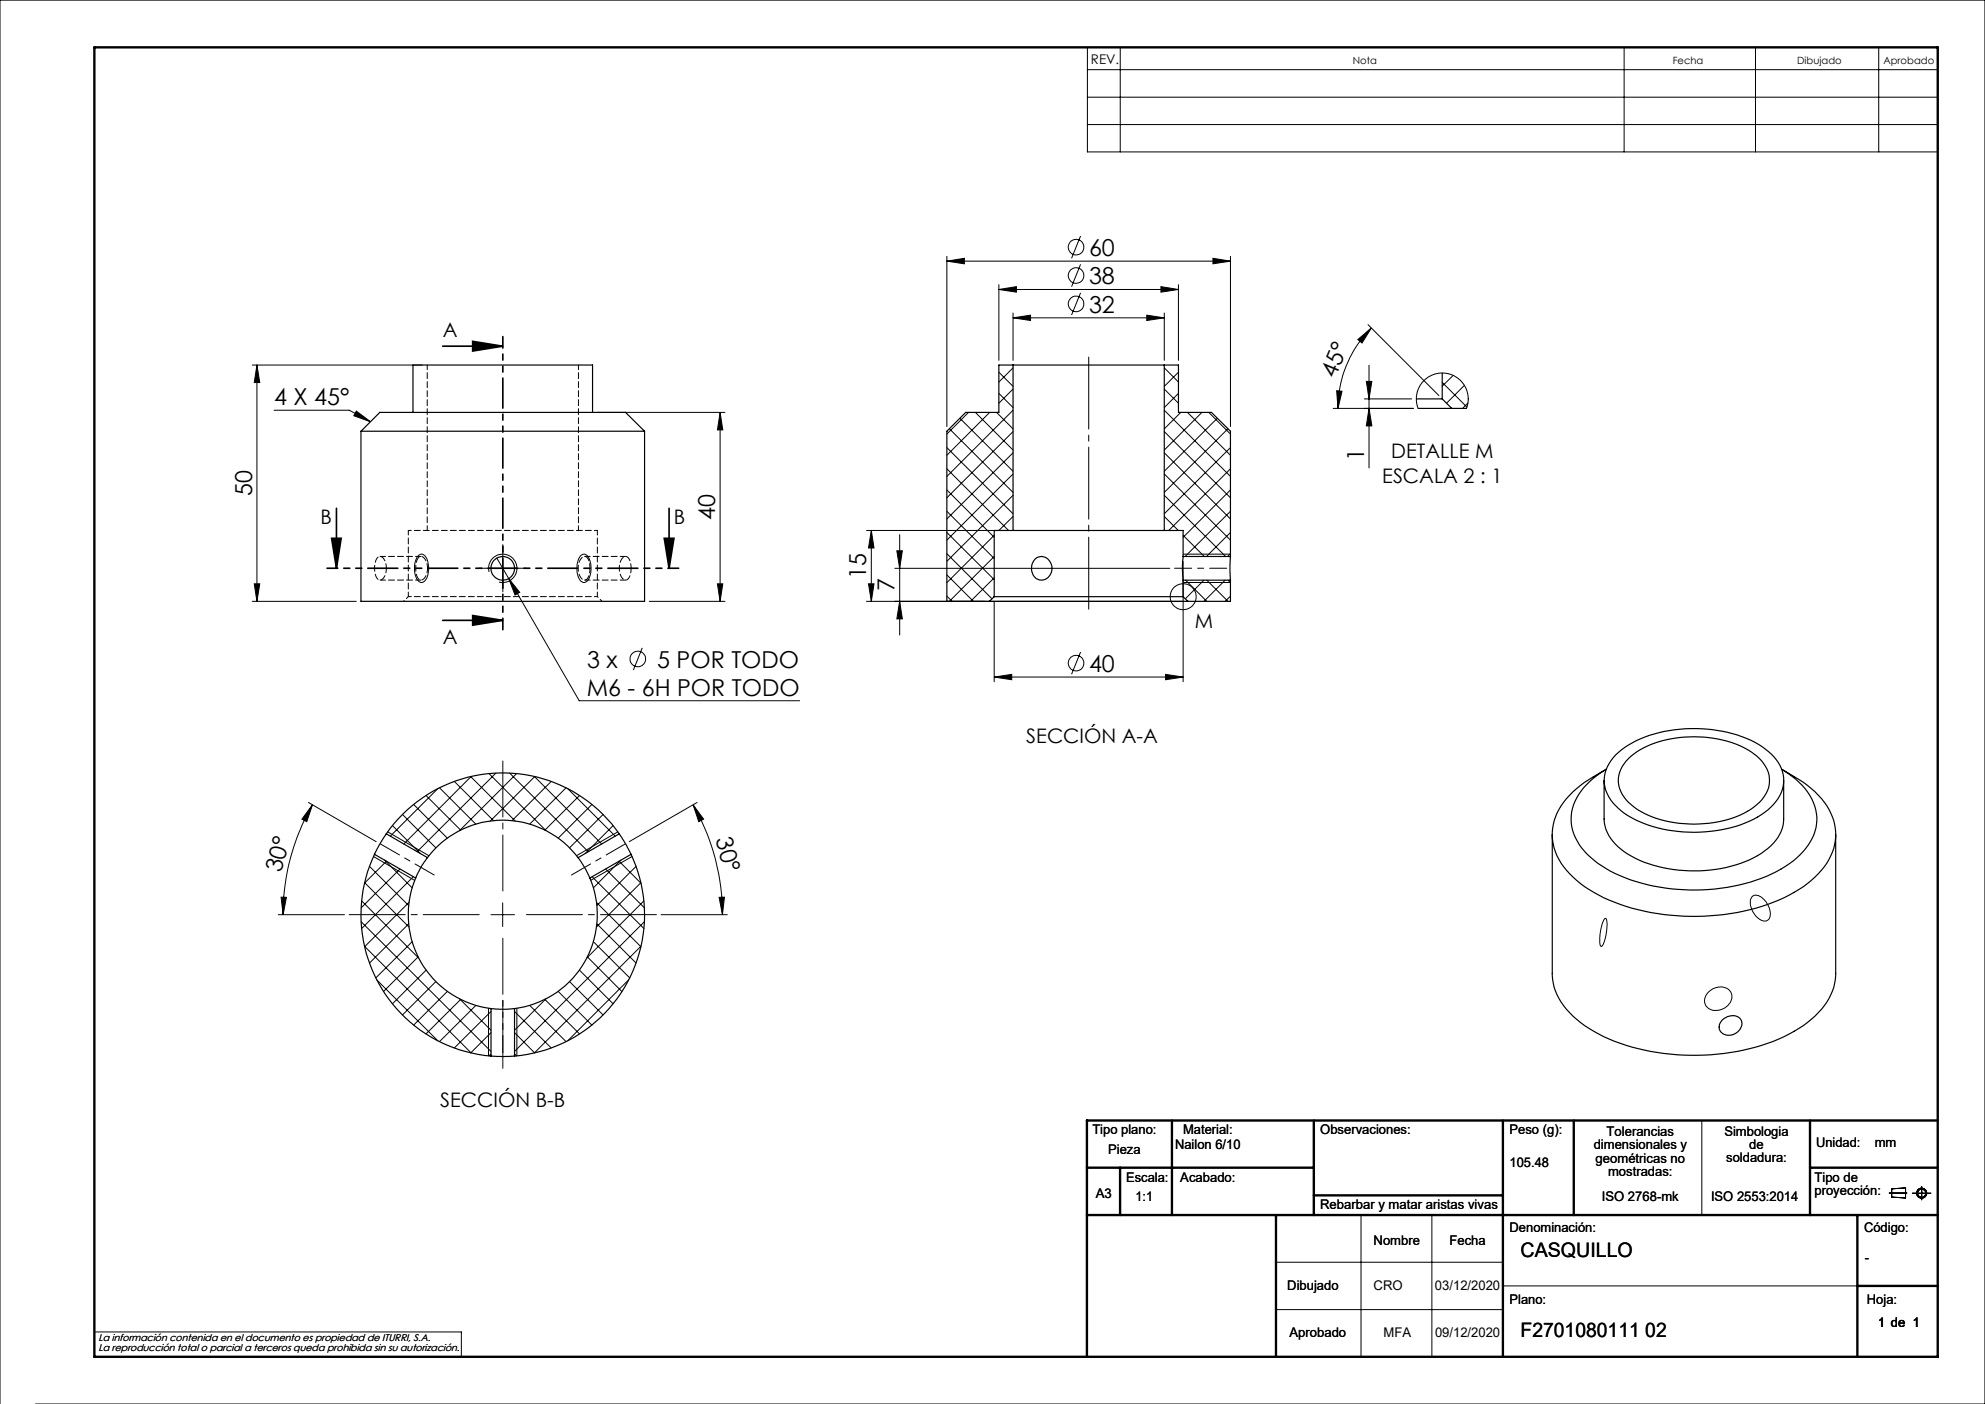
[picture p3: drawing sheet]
<svg xmlns="http://www.w3.org/2000/svg" width="420mm" height="297mm" viewBox="0 0 420 297" stroke-linecap="round" stroke-linejoin="round" font-family="sans-serif">
<g fill="none" stroke="#000" stroke-width=".21">
<path d="M230.1 10h179.9v22.1h-179.9zM230.1 14.7h179.9M237 10v22.1M343.6 10v22.1M371.4 10v22.1M397.5 10v22.1M230.1 20.6h179.9M230.1 26.3h179.9M200.3 55.2l3.7-.6v1.2zM200.3 54.2v36M200.3 55.2h60.1M228.6 55.9l-1.9 4.7"/>
<path d="M228.6 49.9l-1.9 4.7M256.6 54.6l3.8 .6-3.8 .6zM260.4 54.2v36M53.4 77.2h36M54.4 77.2v50M54.4 77.2l.6 3.7h-1.2zM211.3 61.2l3.8-.6v1.2zM211.3 60.2v16M211.3 61.2h38M211.3 78.7l3 3M214.3 77.2v.1M214.3 67.2l3.8-.5v1.1z"/>
<path d="M214.3 66.2v10M214.3 67.2h32M214.3 77.8l-3 3M228.6 61.9l-1.9 4.7M242.6 66.7l3.7 .5-3.7 .6zM245.6 60.6l3.7 .6-3.7 .6zM246.3 66.2v10M246.3 77.8l3 3M246.4 77.2l-.1 .1M249.3 60.2v16M249.3 78.7l-3 3M287.3 71.8l2.9-2.4-2 3.2z"/>
<path d="M289.5 68.7l14.9 15M289.7 77.3v21.7M290.2 69.4a24.1 24.1 0 0 0-7.1 17M307.5 79.4l-2.3 2.3M58 86.8h15.9l4.5 2.4M75.4 87l3 2.2-3.5-1.3zM126.4 87.2h27M152.4 87.2l.5 3.7h-1.1zM152.4 87.2v40M200.3 99.2l13.1 13h-30.1M200.3 94.7l14 14M200.9 90.7l13.4 13.5"/>
<path d="M203.1 88.5l11.2 11.2M204.9 87.2l-4.6 4.6M206.4 87.2l7.9 8M209.4 87.2l-9.1 9.1M210.9 87.2l3.4 3.5M211.3 83.2l3 3M214.3 82.3l-3 3M214.3 86.8l-14 14M214.3 91.3l-14 14M214.3 95.8l-14 14M246.3 95.8l14.1 14M246.3 91.3l14.1 14"/>
<path d="M246.3 86.8l14.1 14M246.3 82.3l3 3M249.3 83.2l-3 3M249.8 87.2l-3.5 3.5M251.2 87.2l9.2 9.1M254.3 87.2l-8 8M255.8 87.2l4.6 4.6M257.6 88.5l-11.3 11.2M259.8 90.7l-13.5 13.5M260.4 94.7l-14.1 14M260.4 99.2l-13.1 13M282.1 86.4h16.9"/>
<path d="M282.8 82.7l1.2 .1-.9 3.6zM288.7 84.4h10M289.1 80.7h1.2l-.6 3.7zM289.7 86.4l.6 3.7h-1.2zM300.1 86.4l-.4-1.2v-1.3l.2-1 .5-1.3 .9-1.1 1-.8 1.2-.5 1.2-.3 1.7 .1 1 .4 1.2 .7 1 1 .7 1.2 .3 1.4v1.5l-.3 1.2M305.2 80.9l5.2 5.2M309.8 81.5l-3.7 3.8M310.6 85.3l-1.1 1.1M88.6 117.5a1.08 1.08 0 0 1 1.7 .7 4.9 4.9 0 0 1-.5 4.8 1.14 1.14 0 0 1-1.8-.9 4.8 4.8 0 0 1 .6-4.6zM105.1 118.1l2.5 4.3M106.4 117.7v5M122.9 117.5a1.16 1.16 0 0 1 1.8 .9 4.5 4.5 0 0 1-.7 4.6 1.25 1.25 0 0 1-1.7-1.1 4.8 4.8 0 0 1 .6-4.4z"/>
<path d="M184.4 112.2l.5 3.7h-1.1zM184.4 112.2v15M189.8 116.5h1.1l-.5 3.7zM190.4 113.1v21.2M200.3 117.1l9.6 9.6M200.3 112.6l10.1 10M200.3 108.2l10.1 9.9M200.3 103.6l10.1 10.1M210.4 113.2l-10.1 10.1M210.4 117.7l-9.5 9.5M214.3 100.3l-14 14M214.3 104.8l-14 13.9"/>
<path d="M214.3 109.3l-3 2.9M246.3 109.3l3 2.9M246.3 104.8l13 12.9M246.3 100.3l14.1 14M250.3 117.2h10M250.3 118.7v25.5M250.3 113.2l4.5 4.5M260.4 117.1l-.6 .6M260.4 103.6l-10.1 10.1M260.4 108.2l-9.6 9.5M260.4 112.6l-5.1 5.1M53.4 127.2h22"/>
<path d="M53.8 123.5h1.2l-.6 3.7zM103.5 121a3 3 0 0 1 2.6-3.8 3 3 0 0 1 3.3 3.3 3 3 0 0 1-3.8 2.6M103.9 120.2h5M107.6 122.4l2.4 2.9-1 .6zM107.6 122.4l15 25.8h46.6M135.9 137.1l-1.9 4.6M137.4 127.2h16M151.8 123.5h1.1l-.5 3.7zM183.3 127.2h67M183.8 123.5h1.1l-.5 3.7zM189.3 120.2h58.2M190.4 127.2l.5 3.7h-1.1z"/>
<path d="M200.3 126.1l1.2 1.1M200.3 121.6l5.7 5.6M210.4 127.2v17M210.4 122.2l-5 5M228.6 137.9l-1.9 4.7M250.3 123.2h10M250.9 122.7l4.4 4.5M254.7 122.7l-3.9 4M255.3 122.7l4.5 4.5M259.2 122.7l-4.5 4.5M259.8 122.7l.6 .6M260.4 126.1l-1.2 1.1"/>
<path d="M210.4 143.2l3.7-.5v1.1zM210.4 143.2h39.9M246.6 142.7l3.7 .5-3.7 .6zM65.3 169.8l14.3 8.2M66.1 170.2l-1.2 3.6-1-.5zM66.1 170.2a46.4 46.4 0 0 0-6.2 23.3M82 176l8.7 5M83 174.7l5.9 5.8M85.2 172.3l7 7M87.5 170.2l7.2 7.1M90.1 168.3l7.4 7.3M92.6 166.8l-10 10.1"/>
<path d="M93 166.6l7.7 7.7M96.1 165.3l8.3 8.3M99.6 164.3l9.4 9.4M99.7 164.2l-14.3 14.3M103.5 163.7l12 12M104.9 163.5l-16.6 16.7M107.8 163.5l16.7 16.7M109.3 163.7l-12.1 12M113.1 164.2l14.2 14.3M113.1 164.3l-9.3 9.4M116.6 165.3l-8.3 8.3M119.8 166.6l-7.7 7.7"/>
<path d="M120.1 166.8l10.1 10.1M122.6 168.3l-7.3 7.3M125.2 170.2l-7.1 7.1M127.6 172.3l-7.1 7M129.7 174.7l-5.9 5.8M130.7 176l-8.7 5M146.6 170.2l2.3 3.1-1.1 .5zM146.6 170.2a46.4 46.4 0 0 1 6.3 23.3M147.5 169.8l-14.4 8.2M58.9 193.5h14M59.5 189.8h1.1l-.7 3.7zM76.4 195l27.5 27.4"/>
<path d="M76.5 190.6l12.1 12.1M77.2 186.7l9.3 9.4M78.2 183.3l8.3 8.3M79 181.2l8.7 5M81.4 181.9l5.8 5.9M81.8 182.2l-4.7 4.6M84.6 183.8l-8.2 8.2M86.5 195.4l-8.3 8.3M86.5 190.9l-9.3 9.4M87.2 199.2l-7.7 7.7M87.5 185.5l-11 10.9M103.9 193.5h5"/>
<path d="M106.4 191v5M125.3 185.5l10.9 10.9M125.6 199.2l7.6 7.7M126.2 190.9l9.4 9.4M126.3 195.4l8.3 8.3M128.1 183.8l8.2 8.2M131 182.2l4.6 4.6M131.4 181.9l-5.8 5.9M133.7 181.2l-8.7 5M134.6 183.3l-8.3 8.3M135.6 186.7l-9.4 9.4M136.2 190.6l-12.1 12.1"/>
<path d="M136.3 195l-27.4 27.4M139.9 193.5h14M152.2 189.8h1.1l-.4 3.7zM339.5 194.3h.2a2.59 2.59 0 0 1 .3 2.2l-.1 .7a5 5 0 0 1-1.1 3 5.3 5.3 0 0 1-.1-3.6l.4-1.3zM370.7 189.8a1.79 1.79 0 0 1 2.6 .6 3.6 3.6 0 0 1 .9 4.1 1.68 1.68 0 0 1-2.4-.5 4 4 0 0 1-1.2-4.1zM77.1 200.2l22.6 22.5M79.7 207.3l12.9 12.9M88.5 202.4l-7.4 7.4M90.2 205.2l-7.2 7.1M92.2 207.6l-7 7.1M94.7 209.7l-7.2 7.1M97.2 211.3l6.7 6.6"/>
<path d="M97.5 211.4l-7.4 7.3M100.7 212.7l-7.7 7.6M103.4 213.3v10M103.8 213.3l.1 .2M103.9 214l-7.8 7.7M103.9 218.4l-4.3 4.3M108.9 218.4l4.2 4.3M108.9 214l7.7 7.7M109 213.3l-.1 .2M109.4 213.3v10M112.1 212.7l7.7 7.6M115.3 211.4l7.3 7.3"/>
<path d="M115.5 211.3l-6.6 6.6M118.1 209.7l7.1 7.1M120.5 207.6l7.1 7.1M122.6 205.2l7.1 7.1M124.3 202.4l7.3 7.4M133 207.3l-12.9 12.9M135.6 200.2l-22.5 22.5M361.6 209.8a2.96 2.96 0 0 1 4.7 .2 2.98 2.98 0 0 1-2.8 3.7 2.22 2.22 0 0 1-2.6-1.1 2.22 2.22 0 0 1 .7-2.8zM103.9 223l-.4 .3M108.9 223l.4 .3M360.1 237v20M288 257v30"/>
<path d="M303 257v30M399.7 252.4h3.8M400.3 251.5l2.9-.2v2.1l-2.9-.2zM404.6 252.4h4M406.6 251v2.8M270 267h48M270 277h48M318 272h75M0 297v-297h420v297h-412.5M20 281.8h77.6v5.2"/>
<circle cx="227.7" cy="58.3" r="1.65"/>
<circle cx="227.7" cy="52.3" r="1.65"/>
<circle cx="227.7" cy="64.3" r="1.65"/>
<circle cx="134.9" cy="139.4" r="1.65"/>
<circle cx="250.3" cy="126.2" r="2.74"/>
<circle cx="227.7" cy="140.3" r="1.65"/>
<circle cx="406.6" cy="252.4" r=".86"/>
<circle cx="406.6" cy="252.4" r="1.07"/>
</g>
<g fill="none" stroke="#000" stroke-width=".5">
<path d="M20 10h390v277h-390zM248 237v20M278 237v20M318 237v50M333 237v20M383 237v20M410 237h-180v50M230 257h180M230 247h48M237 247v10M270 257v30M278 252.9h40"/>
<path d="M383 247h27M393 257v30M393 272h17"/>
</g>
<path d="M93.7 73.2h12.7M100 72.2l6.4 1-6.4 1.1zM70.2 113.9h2l-1 6.3zM71.2 107.5v12.7M140.5 113.9h2.1l-1 6.3zM141.6 107.5v12.7M93.7 131.2h12.7M100 130.2l6.4 1-6.4 1.1z" fill="none" stroke="#000" stroke-width=".35"/>
<path d="M230.4 75.2v54" fill="none" stroke="#000" stroke-width=".21" stroke-dasharray="15.2 1.3 1.3 1.3" stroke-dashoffset="-.3"/>
<path d="M259.6 120.2h-11.1M106.4 222.7v-11.1" fill="none" stroke="#000" stroke-width=".21" stroke-dasharray="15.2 1.3 1.3 1.3" stroke-dashoffset="11.6"/>
<path d="M80.5 178.5l11.4 6.6M132.3 178.5l-11.4 6.6" fill="none" stroke="#000" stroke-width=".21" stroke-dasharray="15.2 1.3 1.3 1.3" stroke-dashoffset="10.6"/>
<path d="M106.4 71.2v62" fill="none" stroke="#000" stroke-width=".35" stroke-dasharray="6.3 1.3 1.3 1.3 1.3 1.3" stroke-dashoffset="3.9"/>
<path d="M143.6 120.2h-74.4" fill="none" stroke="#000" stroke-width=".35" stroke-dasharray="6.3 1.3 1.3 1.3 1.3 1.3" stroke-dashoffset="4.1"/>
<path d="M106.4 117.7v-2.5M103.9 120.2h-2.5M106.4 122.7v2.5M108.9 120.2h2.5" fill="none" stroke="#000" stroke-width=".21" stroke-dasharray="15.2 1.3 1.3 1.3"/>
<path d="M101.4 193.5h-27.5M106.4 188.5v-27.5M106.4 198.5v27.5M111.4 193.5h27.5" fill="none" stroke="#000" stroke-width=".21" stroke-dasharray="15.2 1.3 1.3 1.3" stroke-dashoffset="3.4"/>
<g fill="#000">
<path d="M200.3 55.2l3.7-.6v1.2zM256.6 54.6l3.8 .6-3.8 .6z"/>
<path d="M100 72.2l6.4 1-6.4 1.1zM100 130.2l6.4 1-6.4 1.1z"/>
<path d="M214.3 67.2l3.8-.5v1.1zM242.6 66.7l3.7 .5-3.7 .6z"/>
<path d="M245.6 60.6l3.7 .6-3.7 .6zM211.3 61.2l3.8-.6v1.2zM246.6 142.7l3.7 .5-3.7 .6zM210.4 143.2l3.7-.5v1.1z"/>
<path d="M287.3 71.8l2.9-2.4-2 3.2zM282.8 82.7l1.2 .1-.9 3.6z"/>
<path d="M75.4 87l3 2.2-3.5-1.3zM107.6 122.4l1.4 3.5 1-.6z"/>
<path d="M152.4 87.2l.5 3.7h-1.1zM151.8 123.5h1.1l-.5 3.7z"/>
<path d="M289.7 86.4l.6 3.7h-1.2zM289.1 80.7h1.2l-.6 3.7z"/>
<path d="M53.8 123.5h1.2l-.6 3.7zM54.4 77.2l.6 3.7h-1.2z"/>
<path d="M140.5 113.9h2.1l-1 6.3zM70.2 113.9h2l-1 6.3z"/>
<path d="M190.4 127.2l.5 3.7h-1.1zM189.8 116.5h1.1l-.5 3.7zM183.8 123.5h1.1l-.5 3.7zM184.4 112.2l.5 3.7h-1.1z"/>
<path d="M66.1 170.2l-1.2 3.6-1-.5zM59.5 189.8h1.1l-.7 3.7z"/>
<path d="M152.2 189.8h1.1l-.4 3.7zM146.6 170.2l2.3 3.1-1.1 .5z"/>
</g>
<g fill="none" stroke="#000" stroke-width=".25">
<path d="M214.3 77.2h32M214.3 77.2h-3v10h-7l-4 4v36h9M214.3 77.2v35M246.3 77.2h3v10h7l4 4v26.5M246.3 77.2v35M305.2 78.9v5.5M76.4 91.2v36h60v-36M76.4 91.2h60M76.4 91.2l4-4h52l4 4M87.4 87.2v-10h38v10M299.7 84.4h5.5M300.1 86.4h7.1"/>
<path d="M305.2 84.4l2 2M307.2 86.4h3.1M214.3 112.2h32M214.3 112.2h-3.9v14M219.1 118.1a2.28 2.28 0 0 1 2.6 .2 2.28 2.28 0 0 1 .8 2.5 2.15 2.15 0 0 1-2.3 1.9 2.15 2.15 0 0 1-1.9-2.4 2.69 2.69 0 0 1 .8-2.2zM246.3 112.2h4v5.5M250.3 117.7l-.1 1.9 .1 3.1M250.3 117.7h10M260.3 117.7l-.1 1.7 .1 3.3M209.3 127.2h42.1M210.4 126.2h39.9M210.4 126.2l-1.1 1"/>
<path d="M250.3 122.7v3.5M250.3 122.7h10M250.3 126.2l1.1 1M260.3 122.7v4.5h-8.9M341.9 159.7a23.2 23.2 0 0 1 14.7-5.5 27.4 27.4 0 0 1 16.2 3.7 8.8 8.8 0 0 1 4.6 7.3 9 9 0 0 1-4.8 7.2 28.9 28.9 0 0 1-19.6 3.2 21.5 21.5 0 0 1-10.7-4.7 7.2 7.2 0 0 1-.4-11.2zM81.7 176.4l-1.5 2.5-1 1.8M81.7 176.4a30 30 0 0 1 49.3 0M81.7 176.4l8.8 5M131 176.4l1.6 2.5 .9 1.8M131 176.4l-8.7 5M328.4 176.5v29.4a12.2 12.2 0 0 0 4.4 9 33.7 33.7 0 0 0 17.9 7.7 46.9 46.9 0 0 0 27.9-3.9 18.5 18.5 0 0 0 9.1-9.1l.5-1.6 .2-1.7v-29.8M332.8 167.5l2.5-2 4.6-2.8a13.9 13.9 0 0 0-7.4 9.1 10.9 10.9 0 0 0 4.8 10.2 32.2 32.2 0 0 0 17.6 6.1 39.4 39.4 0 0 0 21.9-4.2 14.6 14.6 0 0 0 7.4-8.8 10.8 10.8 0 0 0-4.2-10.3l-3-2.1a26.9 26.9 0 0 1 8.4 6.2 11.1 11.1 0 0 1-.7 15.9 30.5 30.5 0 0 1-15.8 8 48.6 48.6 0 0 1-29.6-2.9 20.7 20.7 0 0 1-9.9-8.9 11.2 11.2 0 0 1 2.7-12.8z"/>
<path d="M339.4 165.1v8.1a8.7 8.7 0 0 0 4.2 7 28.1 28.1 0 0 0 19.5 3.7 20.6 20.6 0 0 0 12.1-5.5 7.7 7.7 0 0 0 2.2-5.2v-8.1M344.6 160.5a20.1 20.1 0 0 1 13.8-4.6 20.1 20.1 0 0 1 13.9 4.6 6.2 6.2 0 0 1-.6 9.7 21.2 21.2 0 0 1-14.3 4.1 19.7 19.7 0 0 1-12.8-4.6 6 6 0 0 1 0-9.2zM79.2 180.7a30 30 0 0 0 24.7 42.7M79.2 180.7l8.7 5M87.9 185.7a20 20 0 0 0 16 27.7M90.5 181.4a17 17 0 0 0-2.6 4.3M90.5 181.4a19.9 19.9 0 0 1 31.8 0M122.3 181.4l1.7 2.6 .8 1.7M124.8 185.7a20 20 0 0 1-15.9 27.7M133.5 180.7a30 30 0 0 1-24.6 42.7M133.5 180.7l-8.7 5M103.9 213.4l1.9 .1 3.1-.1"/>
<path d="M103.9 213.4v10M108.9 213.4v10M364.4 215.8a2.57 2.57 0 0 1 4 0 2.61 2.61 0 0 1-.9 2.7 2.61 2.61 0 0 1-2.8 .2 1.76 1.76 0 0 1-.3-2.9zM103.9 223.4l2.5 .1 2.5-.1"/>
<circle cx="106.4" cy="120.2" r="2.5"/>
</g>
<path d="M90.4 77.2v35M86.4 112.2v14M122.4 112.2v-35M81.8 120.2l-.1-.8a1.61 1.61 0 0 0-1.4-1.7 3 3 0 0 0-1 3.1l.1 .6a1.14 1.14 0 0 0 1.3 1.2l.8-.9 .3-1.5M90.5 120.2a2.09 2.09 0 0 1-1.6 2.5 2.94 2.94 0 0 1-.9-3l.1-.8a1.02 1.02 0 0 1 1.4-1.1 2.87 2.87 0 0 1 1 2.4M124.8 120.2l-.2 1.4a.96 .96 0 0 1-.7 1.1 .96 .96 0 0 1-1.1-.7 3.3 3.3 0 0 1 .7-4.2 1.03 1.03 0 0 1 1.2 1.1l.1 1.3M126.4 126.2v-14M133.5 120.2l-.2-1.4a.97 .97 0 0 0-.8-1.1 .97 .97 0 0 0-1.1 .7 3.3 3.3 0 0 0 .7 4.3 1.46 1.46 0 0 0 1.4-1.7v-.8" fill="none" stroke="#000" stroke-width=".21" stroke-dasharray="1.3 .6" stroke-dashoffset=".3"/>
<path d="M126.4 112.2h-40M126.4 126.2h-40" fill="none" stroke="#000" stroke-width=".21" stroke-dasharray="1.3 .6" stroke-dashoffset=".6"/>
<path d="M86.4 126.2l-1 1M127.4 127.2l-1-1" fill="none" stroke="#000" stroke-width=".21" stroke-dasharray="1.3 .6" stroke-dashoffset=".7"/>
<path d="M89.1 117.7h-8.7M132.4 117.7h-8.7M80.4 122.7h8.7M123.7 122.7h8.7" fill="none" stroke="#000" stroke-width=".21" stroke-dasharray="1.3 .6" stroke-dashoffset=".1"/>
<g font-size="4.9">
<text x="230.4" y="54.1">60</text>
<text x="230.4" y="60.1">38</text>
<text x="230.4" y="66.1">32</text>
<text x="282.5" y="80.2" transform="rotate(-67 282.5 80.2)">45°</text>
<text x="58" y="85.7">4 X 45°</text>
<text x="288.6" y="97.6" transform="rotate(-90 288.6 97.6)">1</text>
<text x="53.3" y="104.9" transform="rotate(-90 53.3 104.9)">50</text>
<text x="151.3" y="109.9" transform="rotate(-90 151.3 109.9)">40</text>
<text x="183.3" y="122.4" transform="rotate(-90 183.3 122.4)">15</text>
<text x="189.3" y="125.1" transform="rotate(-90 189.3 125.1)">7</text>
<text x="124.3" y="141.2">3 x</text>
<text x="139.1" y="141.2">5 POR TODO</text>
<text x="230.4" y="142.1">40</text>
<text x="124.1" y="147.1">M6 - 6H POR TODO</text>
<text x="151.4" y="177.6" transform="rotate(75 151.4 177.6)">30°</text>
<text x="59.5" y="184.8" transform="rotate(-75 59.5 184.8)">30°</text>
</g>
<g font-size="4.2">
<text x="93.7" y="71.4">A</text>
<text x="294.4" y="97">DETALLE M</text>
<text x="292.5" y="102.2">ESCALA 2 : 1</text>
<text x="67.8" y="110.8">B</text>
<text x="142.6" y="110.8">B</text>
<text x="93.7" y="136.2">A</text>
<text x="252.8" y="132.8">M</text>
<text x="217.2" y="157.2">SECCIÓN A-A</text>
<text x="93.2" y="234.2">SECCIÓN B-B</text>
<text x="321.7" y="265.9">CASQUILLO</text>
<text x="321.7" y="282.8">F2701080111 02</text>
</g>
<g font-size="2.8">
<text x="230.8" y="13.6">REV.</text>
<text x="231.1" y="239.9">Tipo plano:</text>
<text x="250.3" y="239.9">Material:</text>
<text x="279.3" y="239.9">Observaciones:</text>
<text x="319.4" y="239.9">Peso (g):</text>
<text x="234.5" y="244.1">Pieza</text>
<text x="248.6" y="243">Nailon 6/10</text>
<text x="337.2" y="243.1">dimensionales y</text>
<text x="337.6" y="246">geométricas no</text>
<text x="339.9" y="240.3">Tolerancias</text>
<text x="364.9" y="240.2">Simbologia</text>
<text x="365.3" y="245.9">soldadura:</text>
<text x="370.1" y="243">de</text>
<text x="384.2" y="242.7">Unidad:</text>
<text x="396.7" y="242.7">mm</text>
<text x="238.3" y="250">Escala:</text>
<text x="249.7" y="250">Acabado:</text>
<text x="319.4" y="246.9">105.48</text>
<text x="340.2" y="248.8">mostradas:</text>
<text x="383.9" y="250">Tipo de</text>
<text x="231.9" y="253.4">A3</text>
<text x="240.3" y="254">1:1</text>
<text x="279.3" y="255.7">Rebarbar y matar aristas vivas</text>
<text x="338.9" y="254">ISO 2768-mk</text>
<text x="362" y="254">ISO 2553:2014</text>
<text x="383.9" y="252.8">proyección:</text>
<text x="290.6" y="263.3">Nombre</text>
<text x="306.7" y="263.3">Fecha</text>
<text x="319.4" y="260.6">Denominación:</text>
<text x="394.4" y="260.6">Código:</text>
<text x="394.6" y="266.9">-</text>
<text x="272.4" y="273">Dibujado</text>
<text x="290.6" y="273">CRO</text>
<text x="303.6" y="273">03/12/2020</text>
<text x="319.4" y="275.8">Plano:</text>
<text x="395" y="275.8">Hoja:</text>
<text x="397.4" y="280.6">1 de 1</text>
<text x="272.8" y="282.8">Aprobado</text>
<text x="292.7" y="282.8">MFA</text>
<text x="303.6" y="282.8">09/12/2020</text>
</g>
<g font-size="2.1">
<text x="286.2" y="13.6">Nota</text>
<text x="353.9" y="13.6">Fecha</text>
<text x="380.3" y="13.6">Dibujado</text>
<text x="398.5" y="13.6">Aprobado</text>
<text x="20.8" y="283.7">La información contenida en el documento es propiedad de ITURRI, S.A.</text>
<text x="20.8" y="285.7">La reproducción total o parcial a terceros queda prohibida sin su autorización.</text>
</g>
</svg>
